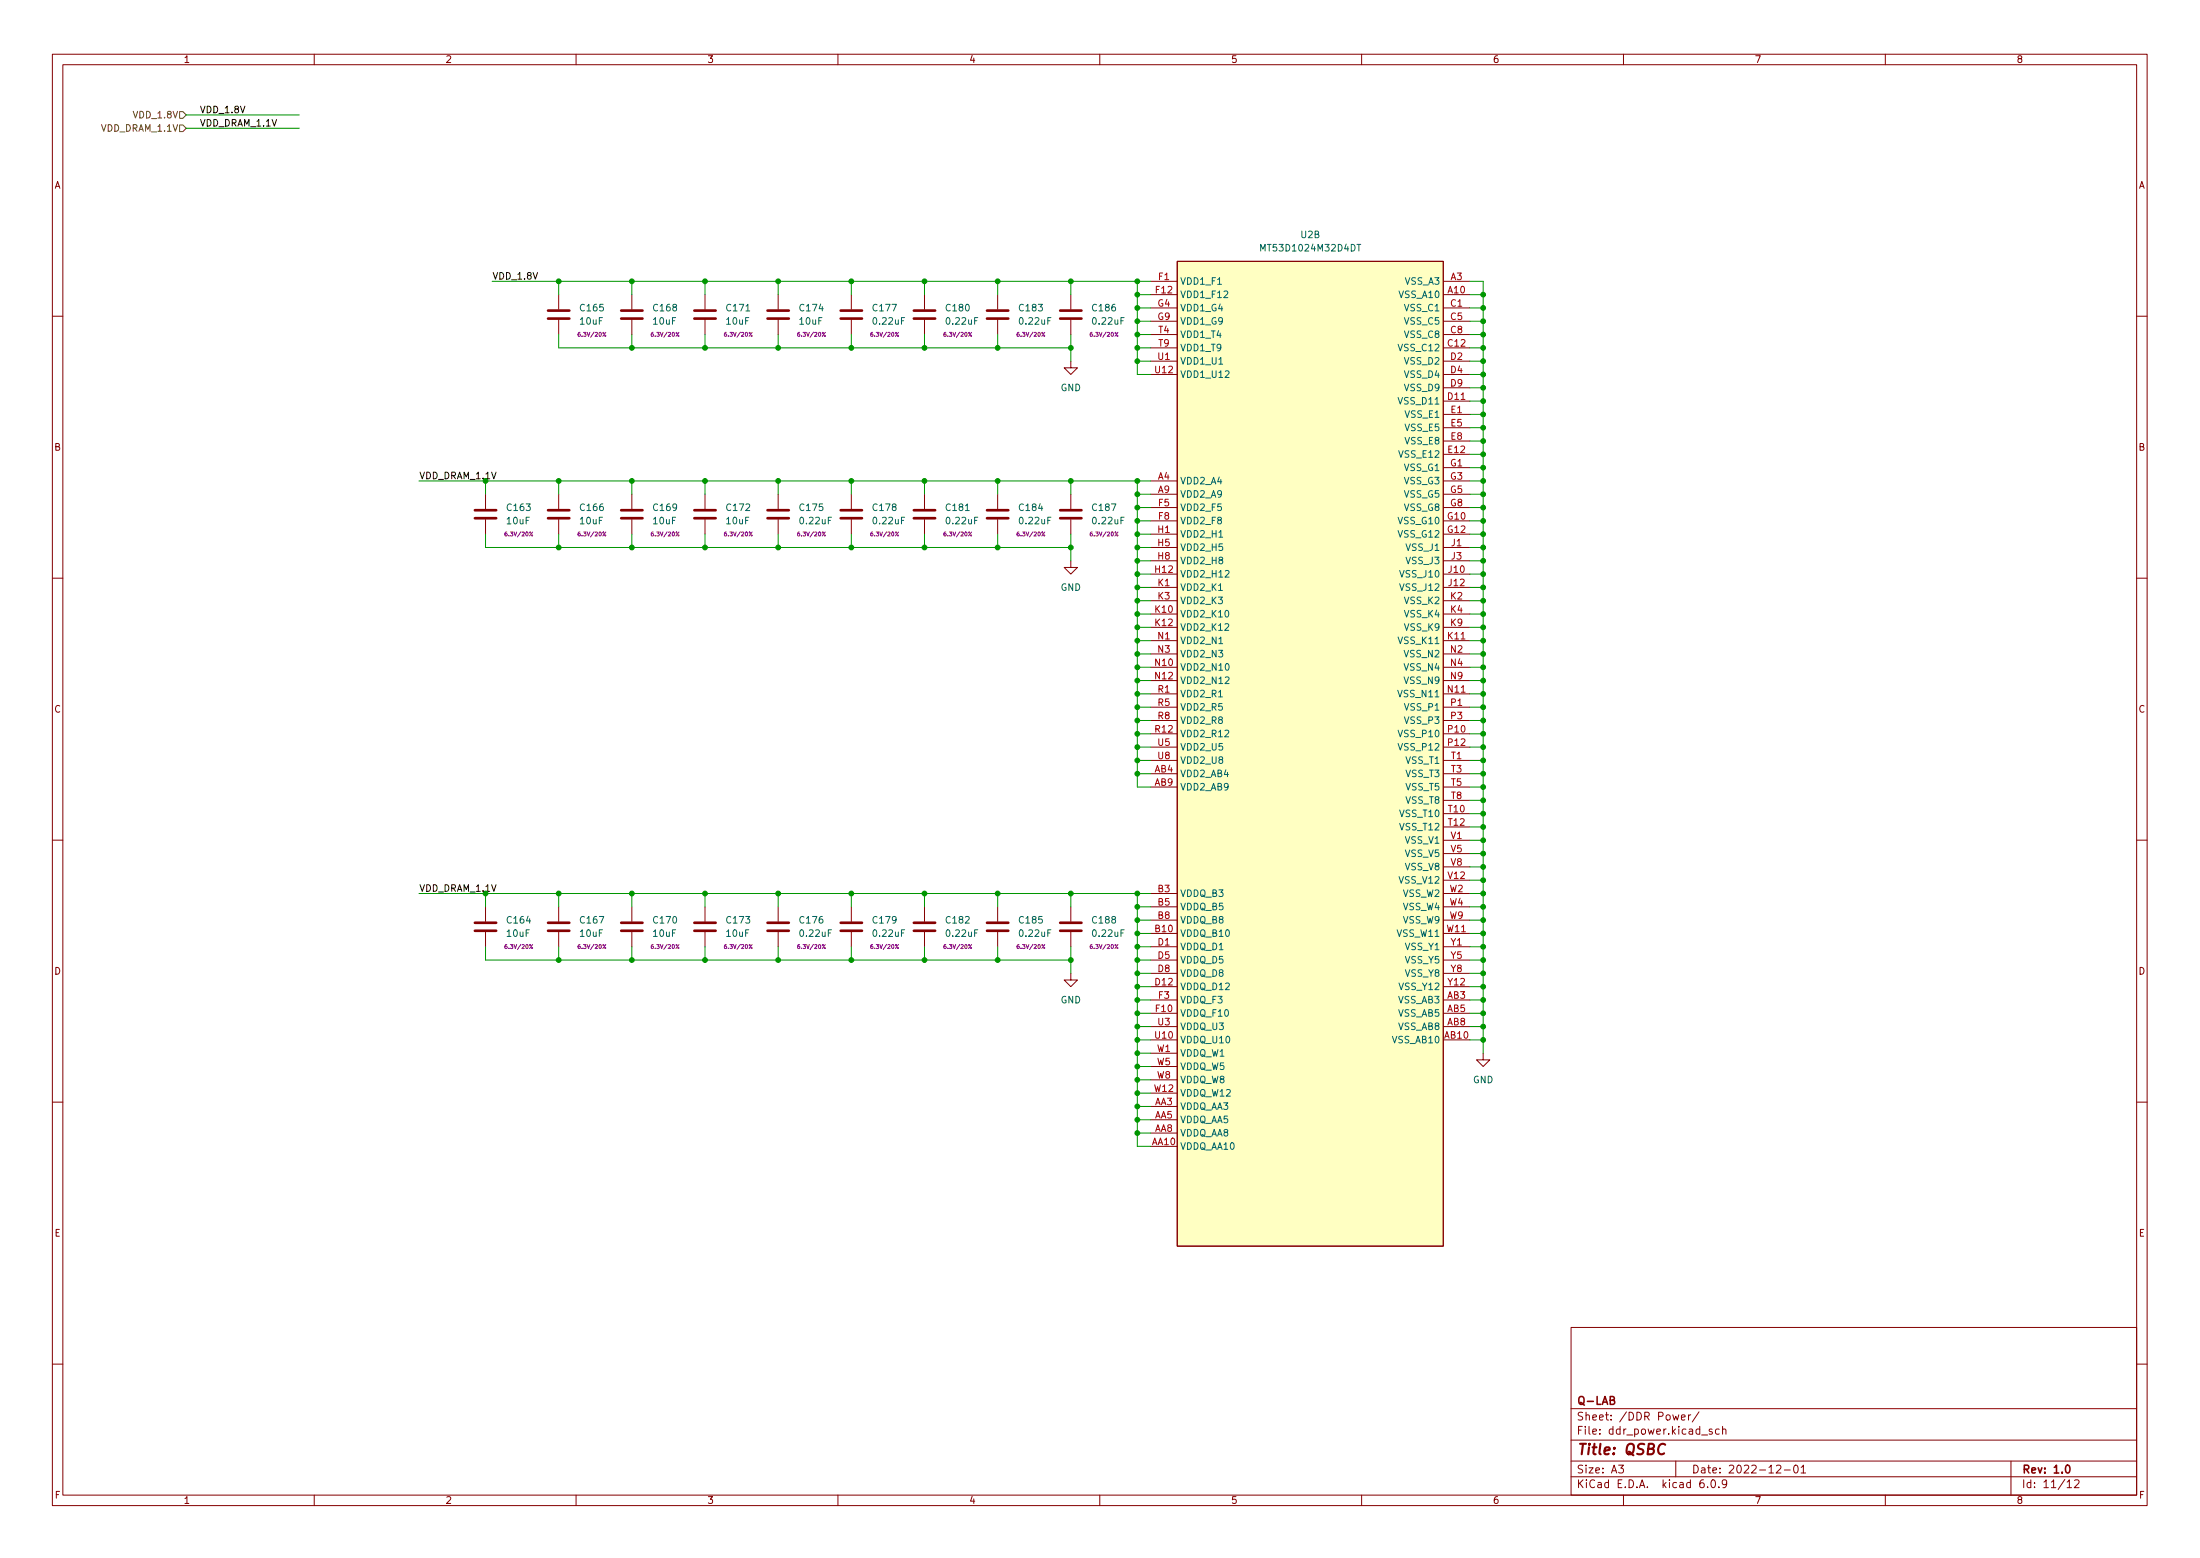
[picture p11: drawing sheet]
<svg xmlns="http://www.w3.org/2000/svg" width="297mm" height="210mm" viewBox="0 0 297 210" stroke-linecap="round" stroke-linejoin="round" font-family="sans-serif">
<g fill="none" stroke="#840000" stroke-width=".14">
<path d="M7.1 7.3h282.8v195.9h-282.8zM8.5 8.7h280v193.1h-280zM42.4 7.3v1.4M77.8 7.3v1.4M113.1 7.3v1.4M148.5 7.3v1.4M183.8 7.3v1.4M219.2 7.3v1.4M254.6 7.3v1.4M75.4 39.8v1.9M85.3 39.8v1.9M95.2 39.8v1.9"/>
<path d="M105.1 39.8v1.9M114.9 39.8v1.9M124.8 39.8v1.9M134.7 39.8v1.9M144.6 39.8v1.9M155.4 39.8h3.5M155.4 38h3.5M158.9 35.3h36v132.9h-36zM194.9 39.8h3.6M194.9 38h3.6M7.1 42.7h1.4M75.4 43.2v1.9"/>
<path d="M85.3 43.2v1.9M95.2 43.2v1.9M105.1 43.2v1.9M114.9 43.2v1.9M124.8 43.2v1.9M134.7 43.2v1.9M144.6 48.7v.9h.9l-.9 .9-.9-.9h.9M144.6 43.2v1.9M155.4 41.6h3.5M155.4 46.9h3.5M155.4 43.4h3.5M155.4 45.1h3.5"/>
<path d="M155.4 48.7h3.5M155.4 50.5h3.5M194.9 41.6h3.6M194.9 46.9h3.6M194.9 43.4h3.6M194.9 45.1h3.6M194.9 54.1h3.6M194.9 48.7h3.6M194.9 50.5h3.6M194.9 52.3h3.6M194.9 55.9h3.6M194.9 57.7h3.6"/>
<path d="M194.9 59.5h3.6M288.5 42.7h1.4M7.1 78h1.4M65.6 66.7v2M65.6 70.1v2M75.4 66.7v2M75.4 70.1v2M85.3 66.7v2M85.3 70.1v2M95.2 66.7v2M95.2 70.1v2M105.1 66.7v2"/>
<path d="M105.1 70.1v2M114.9 66.7v2M114.9 70.1v2M124.8 66.7v2M124.8 70.1v2M134.7 66.7v2M134.7 70.1v2M144.6 75.7v.9h.9l-.9 .9-.9-.9h.9M144.6 66.7v2M144.6 70.1v2M155.4 64.9h3.5M155.4 66.7h3.5"/>
<path d="M155.4 68.5h3.5M155.4 70.3h3.5M155.4 72.1h3.5M155.4 77.5h3.5M155.4 73.9h3.5M155.4 75.7h3.5M155.4 79.3h3.5M194.9 64.9h3.6M194.9 66.7h3.6M194.9 61.3h3.6M194.9 68.5h3.6M194.9 70.3h3.6"/>
<path d="M194.9 63.1h3.6M194.9 72.1h3.6M194.9 77.5h3.6M194.9 73.9h3.6M194.9 75.7h3.6M194.9 79.3h3.6M288.5 78h1.4M155.4 82.9h3.5M155.4 86.5h3.5M155.4 84.7h3.5M155.4 81.1h3.5M155.4 90h3.5"/>
<path d="M155.4 93.6h3.5M155.4 91.8h3.5M155.4 88.3h3.5M155.4 95.4h3.5M155.4 99h3.5M155.4 97.2h3.5M194.9 82.9h3.6M194.9 86.5h3.6M194.9 84.7h3.6M194.9 81.1h3.6M194.9 90h3.6M194.9 93.6h3.6"/>
<path d="M194.9 91.8h3.6M194.9 88.3h3.6M194.9 95.4h3.6M194.9 99h3.6M194.9 97.2h3.6M7.1 113.4h1.4M155.4 104.4h3.5M155.4 106.2h3.5M155.4 100.8h3.5M155.4 102.6h3.5M194.9 113.4h3.6M194.9 104.4h3.6"/>
<path d="M194.9 106.2h3.6M194.9 100.8h3.6M194.9 102.6h3.6M194.9 109.8h3.6M194.9 111.6h3.6M194.9 108h3.6M194.9 118.8h3.6M194.9 115.2h3.6M194.9 117h3.6M288.5 113.4h1.4M65.6 122.4v2M65.6 125.8v2"/>
<path d="M75.4 122.4v2M75.4 125.8v2M85.3 122.4v2M85.3 125.8v2M95.2 122.4v2M95.2 125.8v2M105.1 122.4v2M105.1 125.8v2M114.9 122.4v2M114.9 125.8v2M124.8 122.4v2M124.8 125.8v2"/>
<path d="M134.7 122.4v2M134.7 125.8v2M144.6 131.4v.9h.9l-.9 .9-.9-.9h.9M144.6 122.4v2M144.6 125.8v2M155.4 134.9h3.5M155.4 136.7h3.5M155.4 138.5h3.5M155.4 126h3.5M155.4 120.6h3.5M155.4 122.4h3.5M155.4 124.2h3.5"/>
<path d="M155.4 127.8h3.5M155.4 133.2h3.5M155.4 129.6h3.5M155.4 131.4h3.5M194.9 134.9h3.6M194.9 136.7h3.6M194.9 138.5h3.6M194.9 126h3.6M194.9 120.6h3.6M194.9 122.4h3.6M194.9 124.2h3.6M194.9 127.8h3.6"/>
<path d="M194.9 133.2h3.6M194.9 129.6h3.6M194.9 131.4h3.6M7.1 148.7h1.4M155.4 154.7h3.5M155.4 149.3h3.5M155.4 151.1h3.5M155.4 152.9h3.5M155.4 140.3h3.5M155.4 142.1h3.5M155.4 147.5h3.5M155.4 143.9h3.5"/>
<path d="M155.4 145.7h3.5M194.9 140.3h3.6M200.3 142.1v.9h.9l-.9 .9-.9-.9h.9M288.5 148.7h1.4M212.1 179.1h76.4v22.7h-76.4zM7.1 184.1h1.4M212.1 199.3h76.4M212.1 197.2h76.4M212.1 194.3h76.4M212.1 190.1h76.4M218.5 197.7h.7l-.4 .4 .3 .1v.5l-.1 .1-.5-.1M225.9 190.9l.2 .7 .2-.5 .2 .5 .2-.7"/>
<path d="M226.3 197.2v2.1M227 191.3l.5-.1v-.2l-.3-.1-.2 .2 .1 .5h.4M228 190.9v.7M228.3 190.9l-.2 .1-.1 .1M229.4 190.5l-.9 1.4M229.7 193.7h.9M230 199.7a.42 .42 0 0 0-.5 .5v.4l.1 .1 .3 .1 .2-.1v-.4l-.1-.1-.3-.1-.2 .2M231.1 199.8l.2-.1a.57 .57 0 0 1 .3 .5 .57 .57 0 0 1-.3 .6l-.2-.1-.1-.3zM231.2 192.9l-.3-.1-.1 .2v.1l.4 .2v.2h-.4M232.1 192.9l-.3-.1-.2 .2 .1 .5h.4M232.6 192.9l.1-.1 .3 .1v.7M232.6 192.5v1.1"/>
<path d="M239.9 197.8l.4-.1 .1 .1 .1 .2-.7 .8h.7M240.9 198.4h.8M242.3 197.8l.1-.1a.57 .57 0 0 1 .4 .6 .57 .57 0 0 1-.4 .5l-.1-.1-.1-.3zM243.2 198l.3-.3v1.1M243.2 198.8h.6M271.5 197.2v4.6M280.1 199.8l.4-.1 .2 .1v.2l-.6 .8h.6M288.5 184.1h1.4M42.4 201.8v1.4M77.8 201.8v1.4M113.1 201.8v1.4M148.5 201.8v1.4"/>
<path d="M183.8 201.8v1.4M219.2 201.8v1.4M230.6 200.7v.1M232.1 200.7v.1M233.1 200.2l-.2 .2h-.2l-.2-.2 .1-.4 .3-.1 .2 .1a.7 .7 0 0 1-.3 1h-.2M254.6 201.8v1.4M279.1 200l.3-.3v1.1M279.1 200.8h.6"/>
</g>
<path d="M217.4 189h.4l.1-.1 .1-.2-.1-.2h-.5v1h.4l.2-.2a.28 .28 0 0 0-.2-.3M279 197.8l.1-.1a.57 .57 0 0 1 .4 .6 .57 .57 0 0 1-.4 .5l-.1-.1-.1-.3z" fill="none" stroke="#840000" stroke-width=".21"/>
<path d="M224.8 195a.62 .62 0 0 0-.7 0 .62 .62 0 0 0-.2 .7 .49 .49 0 0 0 .2 .5 .49 .49 0 0 0 .6-.1" fill="none" stroke="#840000" stroke-width=".28"/>
<g fill="none" stroke="#840000" stroke-width=".36">
<path d="M74 43h2.9M74 41.9h2.9M83.9 43h2.8M83.9 41.9h2.8M93.8 43h2.8M93.8 41.9h2.8M103.6 43h2.9M103.6 41.9h2.9M113.5 43h2.9M113.5 41.9h2.9M123.4 43h2.9M123.4 41.9h2.9"/>
<path d="M133.3 43h2.8M133.3 41.9h2.8M143.1 43h2.9M143.1 41.9h2.9M64.1 69.9h2.9M64.1 68.9h2.9M74 69.9h2.9M74 68.9h2.9M83.9 69.9h2.8M83.9 68.9h2.8M93.8 69.9h2.8M93.8 68.9h2.8"/>
<path d="M103.6 69.9h2.9M103.6 68.9h2.9M113.5 69.9h2.9M113.5 68.9h2.9M123.4 69.9h2.9M123.4 68.9h2.9M133.3 69.9h2.8M133.3 68.9h2.8M143.1 69.9h2.9M143.1 68.9h2.9M64.1 125.6h2.9M64.1 124.5h2.9"/>
<path d="M74 125.6h2.9M74 124.5h2.9M83.9 125.6h2.8M83.9 124.5h2.8M93.8 125.6h2.8M93.8 124.5h2.8M103.6 125.6h2.9M103.6 124.5h2.9M113.5 125.6h2.9M113.5 124.5h2.9M123.4 125.6h2.9M123.4 124.5h2.9"/>
<path d="M133.3 125.6h2.8M133.3 124.5h2.8M143.1 125.6h2.9M143.1 124.5h2.9"/>
</g>
<g fill="none" stroke="#840084" stroke-width=".14">
<path d="M78.3 44.9l-.2 .1-.1 .3 .2 .1 .1-.1v-.2h-.1l-.2 .1M81.8 44.9l-.4 .5M88.2 44.9l-.2 .1-.1 .3 .1 .1 .2-.1v-.2h-.2l-.1 .1M91.7 44.9l-.4 .5M98.1 44.9l-.3 .1v.3l.1 .1 .2-.1v-.2h-.2l-.1 .1M101.6 44.9l-.5 .5M107.9 44.9l-.2 .1v.3l.1 .1 .2-.1-.1-.2h-.1l-.1 .1M111.4 44.9l-.4 .5M117.8 44.9l-.2 .1v.3l.1 .1 .1-.1v-.2h-.1l-.1 .1M121.3 44.9l-.4 .5M127.7 44.9l-.2 .1-.1 .3 .1 .1 .2-.1v-.2h-.2l-.1 .1M131.2 44.9l-.4 .5"/>
<path d="M137.6 44.9l-.3 .1v.3l.1 .1 .2-.1v-.2h-.2l-.1 .1M141.1 44.9l-.4 .5M147.5 44.9l-.3 .1v.3l.1 .1 .2-.1v-.2h-.2l-.1 .1M150.9 44.9l-.4 .5M68.4 71.8l-.2 .1v.3l.1 .1h.2l-.1-.3h-.1l-.1 .1M71.9 71.8l-.4 .5M78.3 71.8l-.2 .1-.1 .3 .2 .1h.1v-.3h-.1l-.2 .1M81.8 71.8l-.4 .5M88.2 71.8l-.2 .1-.1 .3 .1 .1h.2v-.3h-.2l-.1 .1M91.7 71.8l-.4 .5M98.1 71.8l-.3 .1v.3l.1 .1h.2v-.3h-.2l-.1 .1M101.6 71.8l-.5 .5"/>
<path d="M107.9 71.8l-.2 .1v.3l.1 .1h.2l-.1-.3h-.1l-.1 .1M111.4 71.8l-.4 .5M117.8 71.8l-.2 .1v.3l.1 .1h.1v-.3h-.1l-.1 .1M121.3 71.8l-.4 .5M127.7 71.8l-.2 .1-.1 .3 .1 .1h.2v-.3h-.2l-.1 .1M131.2 71.8l-.4 .5M137.6 71.8l-.3 .1v.3l.1 .1h.2v-.3h-.2l-.1 .1M141.1 71.8l-.4 .5M147.5 71.8l-.3 .1v.3l.1 .1h.2v-.3h-.2l-.1 .1M150.9 71.8l-.4 .5M68.4 127.5l-.2 .1v.3l.1 .1h.2l-.1-.3h-.1l-.1 .1M71.9 127.5l-.4 .5"/>
<path d="M78.3 127.5l-.2 .1-.1 .3 .2 .1h.1v-.3h-.1l-.2 .1M81.8 127.5l-.4 .5M88.2 127.5l-.2 .1-.1 .3 .1 .1h.2v-.3h-.2l-.1 .1M91.7 127.5l-.4 .5M98.1 127.5l-.3 .1v.3l.1 .1h.2v-.3h-.2l-.1 .1M101.6 127.5l-.5 .5M107.9 127.5l-.2 .1v.3l.1 .1h.2l-.1-.3h-.1l-.1 .1M111.4 127.5l-.4 .5M117.8 127.5l-.2 .1v.3l.1 .1h.1v-.3h-.1l-.1 .1M121.3 127.5l-.4 .5M127.7 127.5l-.2 .1-.1 .3 .1 .1h.2v-.3h-.2l-.1 .1M131.2 127.5l-.4 .5"/>
<path d="M137.6 127.5l-.3 .1v.3l.1 .1h.2v-.3h-.2l-.1 .1M141.1 127.5l-.4 .5M147.5 127.5l-.3 .1v.3l.1 .1h.2v-.3h-.2l-.1 .1M150.9 127.5l-.4 .5"/>
<circle cx="81.7" cy="45.3" r=".07"/>
<circle cx="91.6" cy="45.3" r=".07"/>
<circle cx="101.5" cy="45.3" r=".07"/>
<circle cx="111.3" cy="45.3" r=".07"/>
<circle cx="121.2" cy="45.3" r=".07"/>
<circle cx="131.1" cy="45.3" r=".07"/>
<circle cx="141" cy="45.3" r=".07"/>
<circle cx="150.9" cy="45.3" r=".07"/>
<circle cx="71.8" cy="72.3" r=".07"/>
<circle cx="81.7" cy="72.3" r=".07"/>
<circle cx="91.6" cy="72.3" r=".07"/>
<circle cx="101.5" cy="72.3" r=".07"/>
<circle cx="111.3" cy="72.3" r=".07"/>
<circle cx="121.2" cy="72.3" r=".07"/>
<circle cx="131.1" cy="72.3" r=".07"/>
<circle cx="141" cy="72.3" r=".07"/>
<circle cx="150.9" cy="72.3" r=".07"/>
<circle cx="71.8" cy="127.9" r=".07"/>
<circle cx="81.7" cy="127.9" r=".07"/>
<circle cx="91.6" cy="127.9" r=".07"/>
<circle cx="101.5" cy="127.9" r=".07"/>
<circle cx="111.3" cy="127.9" r=".07"/>
<circle cx="121.2" cy="127.9" r=".07"/>
<circle cx="131.1" cy="127.9" r=".07"/>
<circle cx="141" cy="127.9" r=".07"/>
<circle cx="150.9" cy="127.9" r=".07"/>
</g>
<path d="M158.9 35.3h36v132.9h-36z" fill="#ffffc2" stroke="#ffffc2" stroke-width=".14"/>
<path d="M170.2 33.9v-.9l.3 .6 .3-.6v.9M183.2 33h.5" fill="none" stroke="#006464" stroke-width=".14"/>
<path d="M24.2 16.9h.5l.4 .4-.4 .5h-.5zM24.2 15.1h.5l.4 .4-.4 .5h-.5z" fill="none" stroke="#725600" stroke-width=".14"/>
<g fill="none" stroke="#009600" stroke-width=".14">
<path d="M25.1 17.3h15.3M25.1 15.5h15.3M66.5 38h88.9M75.4 38v1.8M85.3 38v1.8M95.2 38v1.8M105.1 38v1.8M114.9 38v1.8M124.8 38v1.8M134.7 38v1.8M144.6 38v1.8M153.6 38v12.5h1.8"/>
<path d="M153.6 39.8h1.8M198.5 38h1.8v104.1M198.5 39.8h1.8M75.4 45.1v1.8h69.2M85.3 45.1v1.8M95.2 45.1v1.8M105.1 45.1v1.8M114.9 45.1v1.8M124.8 45.1v1.8M134.7 45.1v1.8M144.6 45.1v3.6M153.6 46.9h1.8"/>
<path d="M153.6 48.7h1.8M153.6 45.1h1.8M153.6 41.6h1.8M153.6 43.4h1.8M198.5 46.9h1.8M198.5 52.3h1.8M198.5 48.7h1.8M198.5 45.1h1.8M198.5 41.6h1.8M198.5 43.4h1.8M198.5 50.5h1.8M198.5 55.9h1.8"/>
<path d="M198.5 54.1h1.8M198.5 57.7h1.8M198.5 59.5h1.8M56.6 64.9h98.8M65.6 64.9v1.8M65.6 72.1v1.8h79M75.4 64.9v1.8M75.4 72.1v1.8M85.3 64.9v1.8M85.3 72.1v1.8M95.2 64.9v1.8M95.2 72.1v1.8"/>
<path d="M105.1 64.9v1.8M105.1 72.1v1.8M114.9 64.9v1.8M114.9 72.1v1.8M124.8 64.9v1.8M124.8 72.1v1.8M134.7 64.9v1.8M134.7 72.1v1.8M144.6 64.9v1.8M144.6 72.1v3.6M153.6 73.9h1.8M153.6 64.9v41.3h1.8"/>
<path d="M153.6 68.5h1.8M153.6 77.5h1.8M153.6 75.7h1.8M153.6 70.3h1.8M153.6 79.3h1.8M153.6 66.7h1.8M153.6 72.1h1.8M198.5 64.9h1.8M198.5 73.9h1.8M198.5 68.5h1.8M198.5 77.5h1.8M198.5 75.7h1.8"/>
<path d="M198.5 70.3h1.8M198.5 79.3h1.8M198.5 66.7h1.8M198.5 72.1h1.8M198.5 63.1h1.8M198.5 61.3h1.8M153.6 81.1h1.8M153.6 82.9h1.8M153.6 86.5h1.8M153.6 84.7h1.8M153.6 88.3h1.8M153.6 91.8h1.8"/>
<path d="M153.6 97.2h1.8M153.6 99h1.8M153.6 95.4h1.8M153.6 90h1.8M153.6 93.6h1.8M198.5 81.1h1.8M198.5 82.9h1.8M198.5 86.5h1.8M198.5 84.7h1.8M198.5 88.3h1.8M198.5 91.8h1.8M198.5 97.2h1.8"/>
<path d="M198.5 99h1.8M198.5 95.4h1.8M198.5 90h1.8M198.5 93.6h1.8M153.6 104.4h1.8M153.6 102.6h1.8M153.6 100.8h1.8M198.5 106.2h1.8M198.5 108h1.8M198.5 109.8h1.8M198.5 111.6h1.8M198.5 115.2h1.8"/>
<path d="M198.5 113.4h1.8M198.5 118.8h1.8M198.5 117h1.8M198.5 104.4h1.8M198.5 102.6h1.8M198.5 100.8h1.8M56.6 120.6h98.8M65.6 120.6v1.8M65.6 127.8v1.8h79M75.4 120.6v1.8M75.4 127.8v1.8M85.3 120.6v1.8"/>
<path d="M85.3 127.8v1.8M95.2 120.6v1.8M95.2 127.8v1.8M105.1 120.6v1.8M105.1 127.8v1.8M114.9 120.6v1.8M114.9 127.8v1.8M124.8 120.6v1.8M124.8 127.8v1.8M134.7 120.6v1.8M134.7 127.8v1.8M144.6 120.6v1.8"/>
<path d="M144.6 127.8v3.6M153.6 129.6h1.8M153.6 120.6v34.1h1.8M153.6 122.4h1.8M153.6 136.7h1.8M153.6 138.5h1.8M153.6 126h1.8M153.6 124.2h1.8M153.6 133.2h1.8M153.6 134.9h1.8M153.6 131.4h1.8M153.6 127.8h1.8"/>
<path d="M198.5 120.6h1.8M198.5 129.6h1.8M198.5 122.4h1.8M198.5 136.7h1.8M198.5 138.5h1.8M198.5 126h1.8M198.5 124.2h1.8M198.5 133.2h1.8M198.5 134.9h1.8M198.5 131.4h1.8M198.5 127.8h1.8M153.6 152.9h1.8"/>
<path d="M153.6 151.1h1.8M153.6 142.1h1.8M153.6 145.7h1.8M153.6 143.9h1.8M153.6 140.3h1.8M153.6 147.5h1.8M153.6 149.3h1.8M198.5 140.3h1.8"/>
</g>
<g fill="#009600" stroke="#009600" stroke-width=".14">
<circle cx="200.3" cy="79.3" r=".32"/>
<circle cx="200.3" cy="82.9" r=".32"/>
<circle cx="200.3" cy="86.5" r=".32"/>
<circle cx="200.3" cy="81.1" r=".32"/>
<circle cx="200.3" cy="77.5" r=".32"/>
<circle cx="200.3" cy="84.7" r=".32"/>
<circle cx="200.3" cy="88.3" r=".32"/>
<circle cx="200.3" cy="73.9" r=".32"/>
<circle cx="200.3" cy="75.7" r=".32"/>
<circle cx="200.3" cy="70.3" r=".32"/>
<circle cx="200.3" cy="72.1" r=".32"/>
<circle cx="200.3" cy="46.9" r=".32"/>
<circle cx="200.3" cy="48.7" r=".32"/>
<circle cx="200.3" cy="45.1" r=".32"/>
<circle cx="200.3" cy="57.7" r=".32"/>
<circle cx="200.3" cy="59.5" r=".32"/>
<circle cx="200.3" cy="61.3" r=".32"/>
<circle cx="200.3" cy="66.7" r=".32"/>
<circle cx="200.3" cy="64.9" r=".32"/>
<circle cx="200.3" cy="55.9" r=".32"/>
<circle cx="200.3" cy="54.1" r=".32"/>
<circle cx="200.3" cy="68.5" r=".32"/>
<circle cx="200.3" cy="63.1" r=".32"/>
<circle cx="200.3" cy="52.3" r=".32"/>
<circle cx="200.3" cy="50.5" r=".32"/>
<circle cx="153.6" cy="86.5" r=".32"/>
<circle cx="153.6" cy="88.3" r=".32"/>
<circle cx="153.6" cy="84.7" r=".32"/>
<circle cx="153.6" cy="66.7" r=".32"/>
<circle cx="153.6" cy="68.5" r=".32"/>
<circle cx="153.6" cy="72.1" r=".32"/>
<circle cx="153.6" cy="73.9" r=".32"/>
<circle cx="153.6" cy="75.7" r=".32"/>
<circle cx="153.6" cy="82.9" r=".32"/>
<circle cx="153.6" cy="79.3" r=".32"/>
<circle cx="200.3" cy="43.4" r=".32"/>
<circle cx="153.6" cy="43.4" r=".32"/>
<circle cx="153.6" cy="41.6" r=".32"/>
<circle cx="200.3" cy="39.8" r=".32"/>
<circle cx="200.3" cy="41.6" r=".32"/>
<circle cx="153.6" cy="39.8" r=".32"/>
<circle cx="200.3" cy="97.2" r=".32"/>
<circle cx="200.3" cy="93.6" r=".32"/>
<circle cx="200.3" cy="95.4" r=".32"/>
<circle cx="200.3" cy="99" r=".32"/>
<circle cx="200.3" cy="100.8" r=".32"/>
<circle cx="200.3" cy="91.8" r=".32"/>
<circle cx="200.3" cy="90" r=".32"/>
<circle cx="200.3" cy="102.6" r=".32"/>
<circle cx="200.3" cy="104.4" r=".32"/>
<circle cx="153.6" cy="95.4" r=".32"/>
<circle cx="153.6" cy="99" r=".32"/>
<circle cx="153.6" cy="90" r=".32"/>
<circle cx="153.6" cy="91.8" r=".32"/>
<circle cx="153.6" cy="100.8" r=".32"/>
<circle cx="153.6" cy="102.6" r=".32"/>
<circle cx="153.6" cy="77.5" r=".32"/>
<circle cx="153.6" cy="70.3" r=".32"/>
<circle cx="144.6" cy="73.9" r=".32"/>
<circle cx="144.6" cy="46.9" r=".32"/>
<circle cx="144.6" cy="38" r=".32"/>
<circle cx="134.7" cy="46.9" r=".32"/>
<circle cx="153.6" cy="46.9" r=".32"/>
<circle cx="153.6" cy="45.1" r=".32"/>
<circle cx="153.6" cy="48.7" r=".32"/>
<circle cx="153.6" cy="38" r=".32"/>
<circle cx="134.7" cy="73.9" r=".32"/>
<circle cx="124.8" cy="73.9" r=".32"/>
<circle cx="153.6" cy="64.9" r=".32"/>
<circle cx="144.6" cy="64.9" r=".32"/>
<circle cx="134.7" cy="120.6" r=".32"/>
<circle cx="153.6" cy="124.2" r=".32"/>
<circle cx="153.6" cy="93.6" r=".32"/>
<circle cx="153.6" cy="129.6" r=".32"/>
<circle cx="153.6" cy="97.2" r=".32"/>
<circle cx="144.6" cy="129.6" r=".32"/>
<circle cx="144.6" cy="120.6" r=".32"/>
<circle cx="153.6" cy="104.4" r=".32"/>
<circle cx="124.8" cy="129.6" r=".32"/>
<circle cx="153.6" cy="81.1" r=".32"/>
<circle cx="124.8" cy="120.6" r=".32"/>
<circle cx="114.9" cy="129.6" r=".32"/>
<circle cx="114.9" cy="120.6" r=".32"/>
<circle cx="105.1" cy="129.6" r=".32"/>
<circle cx="105.1" cy="120.6" r=".32"/>
<circle cx="134.7" cy="129.6" r=".32"/>
<circle cx="105.1" cy="46.9" r=".32"/>
<circle cx="95.2" cy="64.9" r=".32"/>
<circle cx="114.9" cy="64.9" r=".32"/>
<circle cx="75.4" cy="38" r=".32"/>
<circle cx="85.3" cy="38" r=".32"/>
<circle cx="85.3" cy="46.9" r=".32"/>
<circle cx="105.1" cy="38" r=".32"/>
<circle cx="95.2" cy="38" r=".32"/>
<circle cx="95.2" cy="46.9" r=".32"/>
<circle cx="75.4" cy="73.9" r=".32"/>
<circle cx="75.4" cy="64.9" r=".32"/>
<circle cx="85.3" cy="64.9" r=".32"/>
<circle cx="75.4" cy="120.6" r=".32"/>
<circle cx="75.4" cy="129.6" r=".32"/>
<circle cx="85.3" cy="73.9" r=".32"/>
<circle cx="95.2" cy="73.9" r=".32"/>
<circle cx="85.3" cy="120.6" r=".32"/>
<circle cx="95.2" cy="120.6" r=".32"/>
<circle cx="85.3" cy="129.6" r=".32"/>
<circle cx="95.2" cy="129.6" r=".32"/>
<circle cx="124.8" cy="64.9" r=".32"/>
<circle cx="134.7" cy="64.9" r=".32"/>
<circle cx="124.8" cy="46.9" r=".32"/>
<circle cx="124.8" cy="38" r=".32"/>
<circle cx="114.9" cy="46.9" r=".32"/>
<circle cx="114.9" cy="73.9" r=".32"/>
<circle cx="105.1" cy="73.9" r=".32"/>
<circle cx="105.1" cy="64.9" r=".32"/>
<circle cx="134.7" cy="38" r=".32"/>
<circle cx="114.9" cy="38" r=".32"/>
<circle cx="200.3" cy="140.3" r=".32"/>
<circle cx="200.3" cy="138.5" r=".32"/>
<circle cx="200.3" cy="126" r=".32"/>
<circle cx="200.3" cy="127.8" r=".32"/>
<circle cx="200.3" cy="122.4" r=".32"/>
<circle cx="200.3" cy="124.2" r=".32"/>
<circle cx="200.3" cy="129.6" r=".32"/>
<circle cx="200.3" cy="136.7" r=".32"/>
<circle cx="200.3" cy="134.9" r=".32"/>
<circle cx="153.6" cy="126" r=".32"/>
<circle cx="153.6" cy="127.8" r=".32"/>
<circle cx="200.3" cy="131.4" r=".32"/>
<circle cx="200.3" cy="133.2" r=".32"/>
<circle cx="153.6" cy="131.4" r=".32"/>
<circle cx="153.6" cy="133.2" r=".32"/>
<circle cx="153.6" cy="120.6" r=".32"/>
<circle cx="153.6" cy="122.4" r=".32"/>
<circle cx="153.6" cy="136.7" r=".32"/>
<circle cx="153.6" cy="142.1" r=".32"/>
<circle cx="153.6" cy="140.3" r=".32"/>
<circle cx="153.6" cy="138.5" r=".32"/>
<circle cx="153.6" cy="149.3" r=".32"/>
<circle cx="153.6" cy="147.5" r=".32"/>
<circle cx="153.6" cy="143.9" r=".32"/>
<circle cx="153.6" cy="145.7" r=".32"/>
<circle cx="153.6" cy="152.9" r=".32"/>
<circle cx="153.6" cy="151.1" r=".32"/>
<circle cx="153.6" cy="134.9" r=".32"/>
<circle cx="200.3" cy="118.8" r=".32"/>
<circle cx="200.3" cy="117" r=".32"/>
<circle cx="200.3" cy="108" r=".32"/>
<circle cx="200.3" cy="106.2" r=".32"/>
<circle cx="200.3" cy="120.6" r=".32"/>
<circle cx="200.3" cy="115.2" r=".32"/>
<circle cx="200.3" cy="113.4" r=".32"/>
<circle cx="200.3" cy="111.6" r=".32"/>
<circle cx="200.3" cy="109.8" r=".32"/>
</g>
<text font-size="2" fill="#840000" x="212.8" y="196.3">Title: QSBC</text>
<g font-size="1.5" fill="#840000">
<text x="212.8" y="191.7">Sheet: /DDR Power/</text>
<text x="212.8" y="189.6">Q-LAB</text>
<text x="212.8" y="193.6">File: ddr_power.kicad_sch</text>
<text x="212.8" y="200.8">KiCad E.D.A. kicad 6.0.9</text>
<text x="212.8" y="198.8">Size: A3</text>
<text x="228.4" y="198.8">Date: 2022-12-01</text>
<text x="272.9" y="198.8">Rev: 1.0</text>
<text x="272.9" y="200.8">Id: 11/12</text>
</g>
<g font-size="1.3" fill="#840000">
<text x="24.7" y="8.5">1</text>
<text x="60.1" y="8.5">2</text>
<text x="95.5" y="8.5">3</text>
<text x="130.8" y="8.5">4</text>
<text x="166.2" y="8.5">5</text>
<text x="201.5" y="8.5">6</text>
<text x="236.9" y="8.5">7</text>
<text x="272.2" y="8.5">8</text>
<text x="7.3" y="25.5">A</text>
<text x="288.7" y="25.5">A</text>
<text x="7.3" y="60.8">B</text>
<text x="288.7" y="60.8">B</text>
<text x="7.3" y="96.2">C</text>
<text x="288.7" y="96.2">C</text>
<text x="7.3" y="131.5">D</text>
<text x="288.7" y="131.5">D</text>
<text x="7.4" y="166.9">E</text>
<text x="288.8" y="166.9">E</text>
<text x="7.4" y="202.2">F</text>
<text x="24.7" y="202.9">1</text>
<text x="60.1" y="202.9">2</text>
<text x="95.5" y="202.9">3</text>
<text x="130.8" y="202.9">4</text>
<text x="166.2" y="202.9">5</text>
<text x="201.5" y="202.9">6</text>
<text x="236.9" y="202.9">7</text>
<text x="272.2" y="202.9">8</text>
<text x="288.8" y="202.2">F</text>
</g>
<g font-size="1.3" fill="#725600">
<text x="13.8" y="17.8">VDD_DRAM_1.1V</text>
<text x="18.2" y="16">VDD_1.8V</text>
</g>
<g font-size="1.3" fill="#0f0f0f">
<text x="26.9" y="15.3">VDD_1.8V</text>
<text x="26.9" y="17.1">VDD_DRAM_1.1V</text>
<text x="66.5" y="37.7">VDD_1.8V</text>
</g>
<g font-size="1.3" fill="#006464">
<text x="170.6" y="33.9">MT53D1024M32D4DT</text>
<text x="175.7" y="32.1">U2B</text>
<text x="159.3" y="38.4">VDD1_F1</text>
<text x="159.3" y="40.2">VDD1_F12</text>
<text x="189" y="40.2">VSS_A10</text>
<text x="189.7" y="38.4">VSS_A3</text>
<text x="78.4" y="43.8">10uF</text>
<text x="78.4" y="42">C165</text>
<text x="88.2" y="43.8">10uF</text>
<text x="88.3" y="42">C168</text>
<text x="98.1" y="43.8">10uF</text>
<text x="98.2" y="42">C171</text>
<text x="108" y="43.8">10uF</text>
<text x="108.1" y="42">C174</text>
<text x="117.9" y="42">C177</text>
<text x="118" y="43.8">0.22uF</text>
<text x="127.8" y="42">C180</text>
<text x="127.9" y="43.8">0.22uF</text>
<text x="137.7" y="42">C183</text>
<text x="137.8" y="43.8">0.22uF</text>
<text x="147.6" y="42">C186</text>
<text x="147.6" y="43.8">0.22uF</text>
<text x="159.3" y="42">VDD1_G4</text>
<text x="159.3" y="43.8">VDD1_G9</text>
<text x="159.3" y="45.6">VDD1_T4</text>
<text x="159.3" y="47.4">VDD1_T9</text>
<text x="189" y="47.4">VSS_C12</text>
<text x="189.7" y="42">VSS_C1</text>
<text x="189.7" y="43.8">VSS_C5</text>
<text x="189.7" y="45.6">VSS_C8</text>
<text x="143.2" y="52.8">GND</text>
<text x="159.3" y="49.2">VDD1_U1</text>
<text x="159.3" y="51">VDD1_U12</text>
<text x="189.7" y="49.2">VSS_D2</text>
<text x="189.7" y="51">VSS_D4</text>
<text x="189.7" y="52.8">VSS_D9</text>
<text x="189" y="54.6">VSS_D11</text>
<text x="189.8" y="56.4">VSS_E1</text>
<text x="189.8" y="58.2">VSS_E5</text>
<text x="189.8" y="60">VSS_E8</text>
<text x="159.3" y="65.4">VDD2_A4</text>
<text x="189.1" y="61.8">VSS_E12</text>
<text x="189.6" y="63.6">VSS_G1</text>
<text x="189.6" y="65.4">VSS_G3</text>
<text x="68.5" y="70.7">10uF</text>
<text x="68.5" y="68.9">C163</text>
<text x="78.4" y="70.7">10uF</text>
<text x="78.4" y="68.9">C166</text>
<text x="88.2" y="70.7">10uF</text>
<text x="88.3" y="68.9">C169</text>
<text x="98.1" y="70.7">10uF</text>
<text x="98.2" y="68.9">C172</text>
<text x="108.1" y="68.9">C175</text>
<text x="108.1" y="70.7">0.22uF</text>
<text x="117.9" y="68.9">C178</text>
<text x="118" y="70.7">0.22uF</text>
<text x="127.8" y="68.9">C181</text>
<text x="127.9" y="70.7">0.22uF</text>
<text x="137.7" y="68.9">C184</text>
<text x="137.8" y="70.7">0.22uF</text>
<text x="147.6" y="68.9">C187</text>
<text x="147.6" y="70.7">0.22uF</text>
<text x="159.3" y="67.1">VDD2_A9</text>
<text x="159.3" y="68.9">VDD2_F5</text>
<text x="159.3" y="70.7">VDD2_F8</text>
<text x="188.9" y="70.7">VSS_G10</text>
<text x="189.6" y="67.1">VSS_G5</text>
<text x="189.6" y="68.9">VSS_G8</text>
<text x="159.3" y="72.5">VDD2_H1</text>
<text x="159.3" y="77.9">VDD2_H12</text>
<text x="159.3" y="74.3">VDD2_H5</text>
<text x="159.3" y="76.1">VDD2_H8</text>
<text x="188.9" y="72.5">VSS_G12</text>
<text x="189.2" y="77.9">VSS_J10</text>
<text x="189.9" y="74.3">VSS_J1</text>
<text x="189.9" y="76.1">VSS_J3</text>
<text x="143.2" y="79.7">GND</text>
<text x="159.3" y="79.7">VDD2_K1</text>
<text x="159.3" y="83.3">VDD2_K10</text>
<text x="159.3" y="81.5">VDD2_K3</text>
<text x="189.2" y="79.7">VSS_J12</text>
<text x="189.7" y="81.5">VSS_K2</text>
<text x="189.7" y="83.3">VSS_K4</text>
<text x="159.3" y="85.1">VDD2_K12</text>
<text x="159.3" y="86.9">VDD2_N1</text>
<text x="159.3" y="88.7">VDD2_N3</text>
<text x="189" y="86.9">VSS_K11</text>
<text x="189.7" y="85.1">VSS_K9</text>
<text x="189.7" y="88.7">VSS_N2</text>
<text x="159.3" y="90.5">VDD2_N10</text>
<text x="159.3" y="92.3">VDD2_N12</text>
<text x="159.3" y="94.1">VDD2_R1</text>
<text x="159.3" y="95.9">VDD2_R5</text>
<text x="189" y="94.1">VSS_N11</text>
<text x="189.7" y="90.5">VSS_N4</text>
<text x="189.7" y="92.3">VSS_N9</text>
<text x="189.8" y="95.9">VSS_P1</text>
<text x="159.3" y="99.5">VDD2_R12</text>
<text x="159.3" y="97.7">VDD2_R8</text>
<text x="159.3" y="101.3">VDD2_U5</text>
<text x="189.1" y="99.5">VSS_P10</text>
<text x="189.1" y="101.3">VSS_P12</text>
<text x="189.8" y="97.7">VSS_P3</text>
<text x="159.3" y="104.9">VDD2_AB4</text>
<text x="159.3" y="106.7">VDD2_AB9</text>
<text x="159.3" y="103.1">VDD2_U8</text>
<text x="189.9" y="103.1">VSS_T1</text>
<text x="189.9" y="104.9">VSS_T3</text>
<text x="189.9" y="106.7">VSS_T5</text>
<text x="189.2" y="110.3">VSS_T10</text>
<text x="189.2" y="112">VSS_T12</text>
<text x="189.8" y="113.8">VSS_V1</text>
<text x="189.9" y="108.5">VSS_T8</text>
<text x="189.1" y="119.2">VSS_V12</text>
<text x="189.8" y="115.6">VSS_V5</text>
<text x="189.8" y="117.4">VSS_V8</text>
<text x="68.5" y="124.6">C164</text>
<text x="78.4" y="124.6">C167</text>
<text x="88.3" y="124.6">C170</text>
<text x="98.2" y="124.6">C173</text>
<text x="108.1" y="124.6">C176</text>
<text x="117.9" y="124.6">C179</text>
<text x="127.8" y="124.6">C182</text>
<text x="137.7" y="124.6">C185</text>
<text x="147.6" y="124.6">C188</text>
<text x="159.3" y="121">VDDQ_B3</text>
<text x="159.3" y="122.8">VDDQ_B5</text>
<text x="159.3" y="124.6">VDDQ_B8</text>
<text x="189.4" y="121">VSS_W2</text>
<text x="189.4" y="122.8">VSS_W4</text>
<text x="189.4" y="124.6">VSS_W9</text>
<text x="68.5" y="126.4">10uF</text>
<text x="78.4" y="126.4">10uF</text>
<text x="88.2" y="126.4">10uF</text>
<text x="98.1" y="126.4">10uF</text>
<text x="108.1" y="126.4">0.22uF</text>
<text x="118" y="126.4">0.22uF</text>
<text x="127.9" y="126.4">0.22uF</text>
<text x="137.8" y="126.4">0.22uF</text>
<text x="147.6" y="126.4">0.22uF</text>
<text x="159.3" y="126.4">VDDQ_B10</text>
<text x="159.3" y="128.2">VDDQ_D1</text>
<text x="159.3" y="130">VDDQ_D5</text>
<text x="159.3" y="131.8">VDDQ_D8</text>
<text x="188.7" y="126.4">VSS_W11</text>
<text x="189.8" y="128.2">VSS_Y1</text>
<text x="189.8" y="130">VSS_Y5</text>
<text x="189.8" y="131.8">VSS_Y8</text>
<text x="143.2" y="135.4">GND</text>
<text x="159.3" y="133.6">VDDQ_D12</text>
<text x="159.3" y="137.2">VDDQ_F10</text>
<text x="159.3" y="135.4">VDDQ_F3</text>
<text x="188.8" y="135.4">VSS_AB3</text>
<text x="188.8" y="137.2">VSS_AB5</text>
<text x="189.1" y="133.6">VSS_Y12</text>
<text x="159.3" y="140.8">VDDQ_U10</text>
<text x="159.3" y="139">VDDQ_U3</text>
<text x="159.3" y="142.6">VDDQ_W1</text>
<text x="188.1" y="140.8">VSS_AB10</text>
<text x="188.8" y="139">VSS_AB8</text>
<text x="159.3" y="149.8">VDDQ_AA3</text>
<text x="159.3" y="148">VDDQ_W12</text>
<text x="159.3" y="144.4">VDDQ_W5</text>
<text x="159.3" y="146.2">VDDQ_W8</text>
<text x="198.9" y="146.2">GND</text>
<text x="159.3" y="155.2">VDDQ_AA10</text>
<text x="159.3" y="151.6">VDDQ_AA5</text>
<text x="159.3" y="153.4">VDDQ_AA8</text>
</g>
<g font-size="1.3" fill="#a90000">
<text x="156.1" y="39.6">F12</text>
<text x="156.3" y="41.4">G4</text>
<text x="156.4" y="37.8">F1</text>
<text x="195.5" y="39.6">A10</text>
<text x="195.9" y="37.8">A3</text>
<text x="195.9" y="41.4">C1</text>
<text x="156.3" y="43.2">G9</text>
<text x="156.4" y="45">T4</text>
<text x="156.4" y="46.8">T9</text>
<text x="195.5" y="46.8">C12</text>
<text x="195.9" y="43.2">C5</text>
<text x="195.9" y="45">C8</text>
<text x="156" y="50.4">U12</text>
<text x="156.4" y="48.6">U1</text>
<text x="195.5" y="53.9">D11</text>
<text x="195.9" y="48.6">D2</text>
<text x="195.9" y="50.4">D4</text>
<text x="195.9" y="52.2">D9</text>
<text x="195.9" y="55.7">E1</text>
<text x="195.9" y="57.5">E5</text>
<text x="195.9" y="59.3">E8</text>
<text x="156.4" y="64.7">A4</text>
<text x="195.6" y="61.1">E12</text>
<text x="195.8" y="62.9">G1</text>
<text x="195.8" y="64.7">G3</text>
<text x="156.4" y="66.5">A9</text>
<text x="156.4" y="71.9">H1</text>
<text x="156.4" y="68.3">F5</text>
<text x="156.4" y="70.1">F8</text>
<text x="195.5" y="70.1">G10</text>
<text x="195.5" y="71.9">G12</text>
<text x="195.8" y="66.5">G5</text>
<text x="195.8" y="68.3">G8</text>
<text x="156" y="77.3">H12</text>
<text x="156.4" y="73.7">H5</text>
<text x="156.4" y="75.5">H8</text>
<text x="195.6" y="77.3">J10</text>
<text x="196" y="73.7">J1</text>
<text x="196" y="75.5">J3</text>
<text x="156" y="82.7">K10</text>
<text x="156.4" y="79.1">K1</text>
<text x="156.4" y="80.9">K3</text>
<text x="195.6" y="79.1">J12</text>
<text x="195.9" y="80.9">K2</text>
<text x="195.9" y="82.7">K4</text>
<text x="156" y="84.5">K12</text>
<text x="156" y="89.9">N10</text>
<text x="156.4" y="86.3">N1</text>
<text x="156.4" y="88.1">N3</text>
<text x="195.5" y="86.3">K11</text>
<text x="195.9" y="84.5">K9</text>
<text x="195.9" y="88.1">N2</text>
<text x="195.9" y="89.9">N4</text>
<text x="156" y="91.7">N12</text>
<text x="156.4" y="93.5">R1</text>
<text x="156.4" y="95.3">R5</text>
<text x="195.5" y="93.5">N11</text>
<text x="195.9" y="91.7">N9</text>
<text x="195.9" y="95.3">P1</text>
<text x="156" y="98.8">R12</text>
<text x="156.4" y="97.1">R8</text>
<text x="156.4" y="100.6">U5</text>
<text x="195.6" y="98.8">P10</text>
<text x="195.6" y="100.6">P12</text>
<text x="195.9" y="97.1">P3</text>
<text x="155.9" y="104.2">AB4</text>
<text x="155.9" y="106">AB9</text>
<text x="156.4" y="102.4">U8</text>
<text x="195.9" y="102.4">T1</text>
<text x="195.9" y="104.2">T3</text>
<text x="195.9" y="106">T5</text>
<text x="195.9" y="107.8">T8</text>
<text x="195.6" y="109.6">T10</text>
<text x="195.6" y="111.4">T12</text>
<text x="195.9" y="113.2">V1</text>
<text x="195.6" y="118.6">V12</text>
<text x="195.9" y="115">V5</text>
<text x="195.9" y="116.8">V8</text>
<text x="156" y="125.8">B10</text>
<text x="156.4" y="120.4">B3</text>
<text x="156.4" y="122.2">B5</text>
<text x="156.4" y="124">B8</text>
<text x="195.4" y="125.8">W11</text>
<text x="195.7" y="120.4">W2</text>
<text x="195.7" y="122.2">W4</text>
<text x="195.7" y="124">W9</text>
<text x="156.4" y="127.6">D1</text>
<text x="156.4" y="129.4">D5</text>
<text x="156.4" y="131.2">D8</text>
<text x="195.9" y="127.6">Y1</text>
<text x="195.9" y="129.4">Y5</text>
<text x="195.9" y="131.2">Y8</text>
<text x="156" y="133">D12</text>
<text x="156.1" y="136.6">F10</text>
<text x="156.4" y="134.8">F3</text>
<text x="195.4" y="134.8">AB3</text>
<text x="195.4" y="136.6">AB5</text>
<text x="195.6" y="133">Y12</text>
<text x="156" y="140.2">U10</text>
<text x="156.2" y="142">W1</text>
<text x="156.2" y="143.7">W5</text>
<text x="156.4" y="138.4">U3</text>
<text x="195.1" y="140.2">AB10</text>
<text x="195.4" y="138.4">AB8</text>
<text x="155.9" y="147.3">W12</text>
<text x="155.9" y="149.1">AA3</text>
<text x="156.2" y="145.5">W8</text>
<text x="155.6" y="154.5">AA10</text>
<text x="155.9" y="150.9">AA5</text>
<text x="155.9" y="152.7">AA8</text>
</g>
<g font-size="1.3" fill="#009600">
<text x="56.6" y="64.7">VDD_DRAM_1.1V</text>
<text x="56.6" y="120.3">VDD_DRAM_1.1V</text>
</g>
<g font-size=".8" fill="#840084">
<text x="78.3" y="45.4">6.3V/20%</text>
<text x="88.2" y="45.4">6.3V/20%</text>
<text x="98.1" y="45.4">6.3V/20%</text>
<text x="107.9" y="45.4">6.3V/20%</text>
<text x="117.8" y="45.4">6.3V/20%</text>
<text x="127.7" y="45.4">6.3V/20%</text>
<text x="137.6" y="45.4">6.3V/20%</text>
<text x="147.4" y="45.4">6.3V/20%</text>
<text x="68.4" y="72.4">6.3V/20%</text>
<text x="78.3" y="72.4">6.3V/20%</text>
<text x="88.2" y="72.4">6.3V/20%</text>
<text x="98.1" y="72.4">6.3V/20%</text>
<text x="107.9" y="72.4">6.3V/20%</text>
<text x="117.8" y="72.4">6.3V/20%</text>
<text x="127.7" y="72.4">6.3V/20%</text>
<text x="137.6" y="72.4">6.3V/20%</text>
<text x="147.4" y="72.4">6.3V/20%</text>
<text x="68.4" y="128">6.3V/20%</text>
<text x="78.3" y="128">6.3V/20%</text>
<text x="88.2" y="128">6.3V/20%</text>
<text x="98.1" y="128">6.3V/20%</text>
<text x="107.9" y="128">6.3V/20%</text>
<text x="117.8" y="128">6.3V/20%</text>
<text x="127.7" y="128">6.3V/20%</text>
<text x="137.6" y="128">6.3V/20%</text>
<text x="147.4" y="128">6.3V/20%</text>
</g>
</svg>
